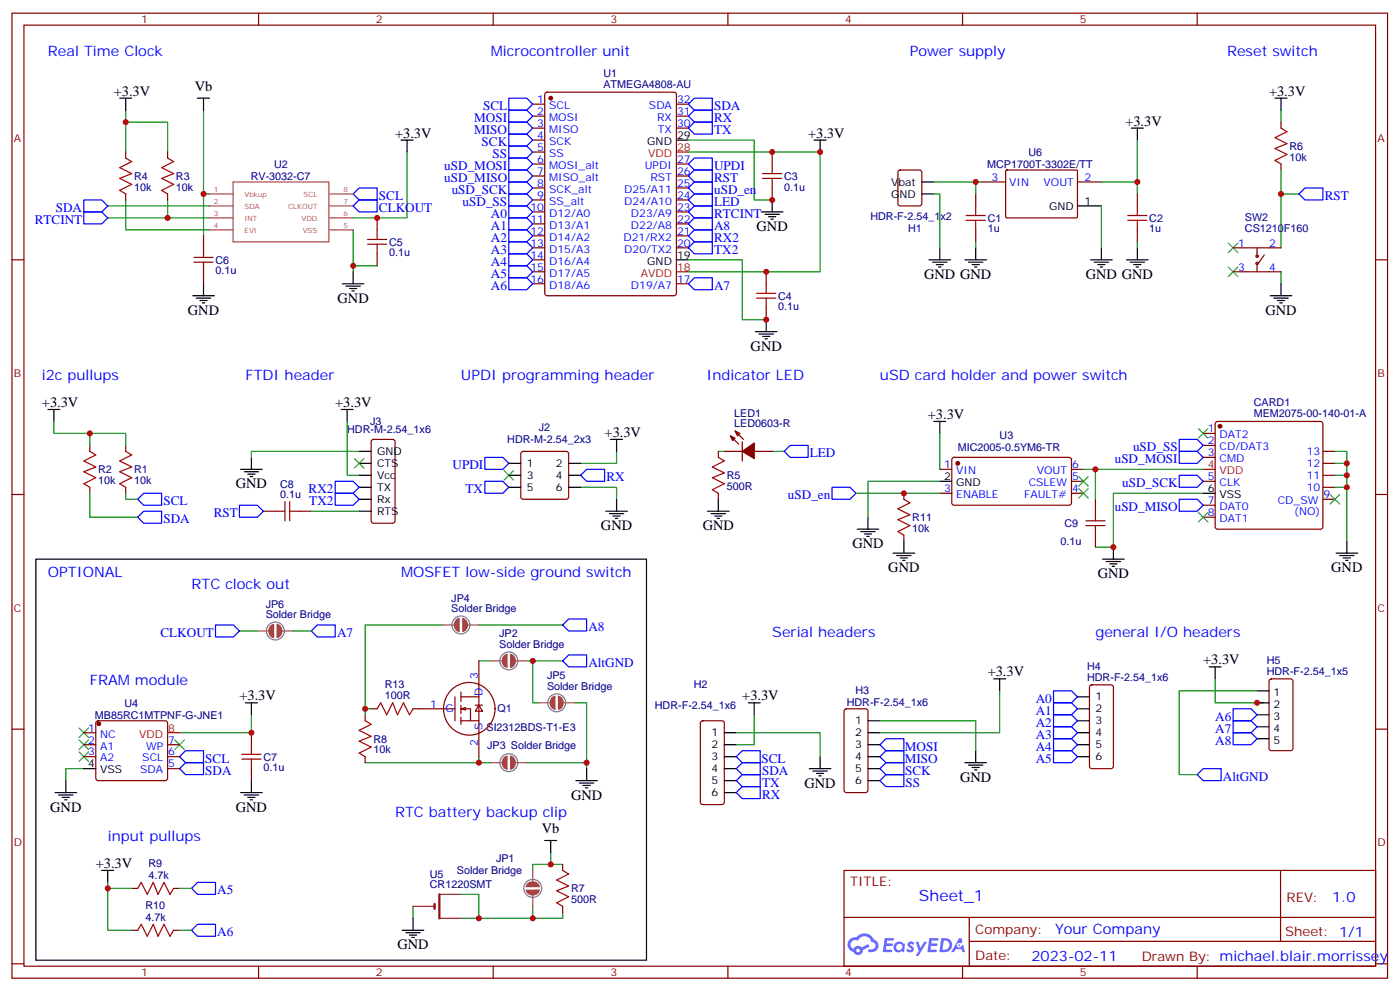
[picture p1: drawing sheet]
<svg xmlns="http://www.w3.org/2000/svg" width="413mm" height="292mm" viewBox="0 0 413 292" stroke-linecap="round" stroke-linejoin="round" font-family="sans-serif">
<g fill="none" stroke="#870000" stroke-width=".35">
<path d="M3.5 3.9h405.4v284.3h-405.4zM7.1 7.4h398.2v277.3h-398.2zM76.2 3.9v3.5M145.3 3.9v3.5M214.5 3.9v3.5M283.6 3.9v3.5M352.8 3.9v3.5M3.5 76.6h3.6M405.3 76.6h3.6M3.5 145.7h3.6M405.3 145.7h3.6M3.5 214.8h3.6"/>
<path d="M405.3 214.8h3.6M248.7 256.5h156.6v28.2h-156.6zM377.3 256.5v20.9M248.7 270.3h156.5M285.6 277.4h119.6M285.6 270.3v14.1M3.5 284h3.6M76.2 284.7v3.5M145.3 284.7v3.5M214.5 284.7v3.5M283.6 284.7v3.5M352.8 284.7v3.5"/>
<path d="M405.3 284h3.6"/>
</g>
<g fill="#5487ff">
<path d="M267.7 277.6a1.22 1.22 0 0 1 1.7 .3l-.4 .6a.47 .47 0 0 0-.3-.4 .47 .47 0 0 0-.5 .2l.1 .2a1.14 1.14 0 0 1 .8 1.8 1.14 1.14 0 0 1-1.9-.1l-.2-.1 .5-.6 .7 .4a.29 .29 0 0 0 .3-.2 .29 .29 0 0 0-.2-.3 1.04 1.04 0 0 1-.6-1.8z"/>
<path d="M260.7 276.4h2.4l.3 .2-.2 .5h-1.8l-.1 .9h1.5l.3 .4-.3 .3h-1.6l-.2 1.1 1.7 .1 .2 .3-.2 .3-2.6 .1z"/>
<path d="M273.8 276.4h2.4l.3 .2-.1 .5h-1.8l-.2 .9h1.6l.3 .4-.4 .3h-1.6l-.1 1.1 1.7 .1 .2 .3-.2 .3h-2.6z"/>
<path d="M282.6 276.4h.7l.3 1.3-.6 .3a.69 .69 0 0 0-1 .2 .69 .69 0 0 0 .4 1 .69 .69 0 0 0 .9-.6l.5-.3 .6 2.2h-.8l-.2-.8h-1.8l-.5 .8h-.8z"/>
<path d="M269.8 277.5h.8l.6 1.8 1.1-1.8h.9l-2.6 4.2h-.8l.9-1.6z"/>
<path d="M277.4 276.4l-.6 4.2h1.3a2.11 2.11 0 0 0 2.5-2.2 2.11 2.11 0 0 0-2.5-2zM278.1 277.1a1.39 1.39 0 0 1 1.7 1.5 1.39 1.39 0 0 1-1.8 1.2h-.3z"/>
<path d="M263.7 278a1.54 1.54 0 0 0-.1 2.2 1.54 1.54 0 0 0 2.2 .1l.6 .3 .3-2.3-.2-.3h-.4a1.49 1.49 0 0 0-2.4 0zM264 279a.94 .94 0 0 1 1.8 0 .94 .94 0 0 1-1.8 0z"/>
<path d="M250.4 276.8a2.18 2.18 0 0 0 1.1 3.7 1.44 1.44 0 0 0 1.6 .9 1.44 1.44 0 0 0 1.2-1.5l2-1-.5-.7-1.9 1a1.47 1.47 0 0 0-2.4 .4 1.39 1.39 0 0 1-.7-1.9 1.39 1.39 0 0 1 2-.5 2.12 2.12 0 0 1 2.2-1.3 2.12 2.12 0 0 1 1.9 1.7 1.14 1.14 0 0 1 1.1 1.4 1.14 1.14 0 0 1-1.7 .7 .43 .43 0 0 0-.5 .4 .43 .43 0 0 0 .4 .5 1.98 1.98 0 0 0 2.5-1.3 1.98 1.98 0 0 0-1.2-2.5 3.1 3.1 0 0 0-5.3-.7l-.9 .1zM252.3 280.1a.55 .55 0 0 1 1.1 0 .55 .55 0 0 1-1.1 0z"/>
<circle cx="282.6" cy="278.5" r=".26"/>
</g>
<g fill="none" stroke="#870000" stroke-width=".35">
<path d="M157 30.7h3.5M157 34.2h3.5M157 37.7h3.5M160.7 27.4l.5-.2h37.4l.7 .4v58.8l-.4 .7h-37.7l-.6-.4-.1-58.8zM199.3 30.7h3.5M199.3 34.2h3.5M199.3 37.7h3.5M377.5 36v1.7M37 44.8v1.8M37 57.1v1.8M49.4 44.8v1.8M49.4 57.1v1.8"/>
<path d="M157 48.3h3.5M157 51.9h3.5M157 55.4h3.5M157 58.9h3.5M157 44.8h3.5M157 41.3h3.5M199.3 48.3h3.5M199.3 51.9h3.5M199.3 55.4h3.5M199.3 58.9h3.5M227.5 44.8v3.5M227.5 55.4v3.5"/>
<path d="M264.8 50.3l.5-.2h5.6l.7 .4v9.5l-.4 .6-5.9 .1-.7-.5v-9.4zM287.5 57.1v3.6M289.3 53.6h7M296.4 50.3l.3-.2h20.6l.2 .3-.1 13.6-.3 .2-20.6-.1-.2-.2zM317.5 53.6h7.1M335.1 57.1v3.6M377.5 48.3v1.8M60 69.5v3.5M111.1 64.2v3.5M111.1 74.8v3.5M157 62.4h3.5M157 66h3.5"/>
<path d="M157 69.5h3.5M157 73h3.5M157 76.6h3.5M199.3 62.4h3.5M199.3 66h3.5M199.3 69.5h3.5M199.3 73h3.5M287.5 67.7v3.6M335.1 67.7v3.6M363.4 73h14.1M370.4 73v2.5M370.4 77.6v2.5"/>
<path d="M372.5 75.1l-1.7 2.5M60 80.1v3.5M157 83.6h3.5M157 80.1h3.5M199.3 83.6h3.5M225.8 80.1v3.5M225.8 90.7v3.5M363.4 80.1h14.1M26.5 131.2v1.8M37 131.2v1.8M109.6 129.7l.5-.2h5.6l.7 .4v23.6l-.4 .6-5.9 .1-.7-.5v-23.5zM153.7 133.2l.5-.2h12.7l.5 .2 .2 .5v12.7l-.3 .5-.4 .2h-12.7l-.5-.2-.2-.5v-12.7z"/>
<path d="M211.7 133v1.8M213.4 133h5.3M215.2 128.4l2.5 2.5M216.6 127l2.5 2.5M218.7 130.2v5.6M222.2 133h5.3M276.9 138.3h3.6M280.7 135l.5-.2h34.1l.4 .7v12.9l-.7 .5-34.1-.1-.4-.6v-12.7zM315.7 138.3h3.6M354.5 127.7h3.6M354.5 131.2h3.6M354.5 134.8h3.6"/>
<path d="M358.3 124.4l.5-.2h30.3l.5 .2 .2 .5v30.3l-.2 .5-.5 .2h-30.3l-.5-.2-.2-.5v-30.3zM389.8 136.5h3.5M389.8 133h3.5M26.5 143.6v1.7M37 143.6v1.7M77.6 150.6h3.5M88.2 150.6h3.5M211.7 145.3v1.8M276.9 145.3h3.6M315.7 141.8h3.6M315.7 145.3h3.6M354.5 141.8h3.6"/>
<path d="M354.5 148.9h3.6M354.5 152.4h3.6M389.8 147.1h3.5M389.8 143.6h3.5M389.8 140.1h3.5M206.6 212.6l.5-.2h5.6l.7 .4v23.6l-.4 .6-5.9 .1-.7-.5v-23.5zM248.9 209.1l.5-.3h5.7l.6 .5 .1 23.5-.5 .7h-5.9l-.6-.4-.1-23.5zM321.3 202l.4-.2h5.7l.6 .4 .1 23.6-.5 .6-5.9 .1-.6-.5-.1-23.5zM374.2 200.2l.4-.2h5.7l.6 .5 .1 20-.5 .6-5.9 .1-.6-.5-.1-20zM165.8 254.7v1.8M165.8 267.1v1.7"/>
<circle cx="370.4" cy="77.6" r=".35"/>
<circle cx="370.4" cy="75.5" r=".35"/>
</g>
<g fill="#870000" stroke="#870000" stroke-width=".35">
<path d="M218.7 133l3.5-2.5v4.6z"/>
<path d="M216.6 127l1.4 .7-.7 .7z"/>
<path d="M215.2 128.4l1.4 .7-.7 .7z"/>
<circle cx="359.5" cy="125.6" r=".53"/>
<circle cx="162.3" cy="28.9" r=".53"/>
<circle cx="282.2" cy="136.5" r=".53"/>
</g>
<path d="M199.3 44.8h3.5M199.3 80.1h3.5M354.5 138.3h3.6" fill="none" stroke="#f00" stroke-width=".35"/>
<g fill="none" stroke="#000" stroke-width=".35">
<path d="M35.3 28.9h3.5M37 28.9v3.6M58.2 28.9h3.5M60 28.9v3.6M333.4 37.7h3.5M335.1 37.7v3.6M375.7 28.9h3.5M377.5 28.9v3.6M118.2 41.3h3.5M119.9 41.3v3.5M199.3 41.3h3.5M227.5 58.9v3.5"/>
<path d="M239.9 41.3h3.5M241.7 41.3v3.5M271.6 57.1h3.6M271.6 53.6h3.6M199.3 76.6h3.5M224.4 62.4h6.3M225.4 63.1h4.3M226.5 63.9h2.1M227.2 64.6h.7M273.8 76.6h6.3M274.8 77.3h4.2M275.9 78h2.1"/>
<path d="M276.6 78.7h.7M276.9 73v3.6M284.3 76.6h6.4M285.4 77.3h4.2M286.5 78h2.1M287.2 78.7h.7M287.5 73v3.6M317.5 60.7h7.1M321.4 76.6h6.3M322.4 77.3h4.3M323.5 78h2.1M324.2 78.7h.7"/>
<path d="M324.6 73v3.6M332 76.6h6.3M333 77.3h4.3M334.1 78h2.1M334.8 78.7h.7M335.1 73v3.6M56.8 87.1h6.3M57.9 87.8h4.2M58.9 88.5h2.1M59.6 89.3h.7M60 83.6v3.5M100.9 83.6h6.3"/>
<path d="M102 84.3h4.2M103 85h2.1M103.7 85.7h.7M104.1 80.1v3.5M222.6 97.7h6.4M223.7 98.4h4.2M224.7 99.1h2.1M225.4 99.8h.7M225.8 94.2v3.5M374.3 87.1h6.3M375.4 87.8h4.2M376.4 88.5h2.1"/>
<path d="M377.1 89.3h.7M377.5 83.6v3.5M14.1 120.6h3.5M15.9 120.6v3.6M70.9 138.3h6.4M72 139h4.2M73 139.7h2.1M74.1 134.8v3.5M100.5 120.6h3.6M102.3 120.6v3.6M105.8 136.5h3.6M105.8 133h3.6"/>
<path d="M149.9 136.5h3.6M167.6 136.5h3.5M179.9 129.5h3.5M181.7 129.5v3.5M73.7 140.4h.7M105.8 150.6h3.6M105.8 140.1h3.6M105.8 143.6h3.6M105.8 147.1h3.6M149.9 140.1h3.6M149.9 143.6h3.6M167.6 140.1h3.5"/>
<path d="M167.6 143.6h3.5M178.5 150.6h6.4M179.6 151.3h4.2M180.6 152h2.1M181.3 152.8h.7M181.7 147.1v3.5M208.5 150.6h6.3M209.5 151.3h4.3M210.6 152h2.1M211.3 152.8h.7M211.7 147.1v3.5M276.9 141.8h3.6"/>
<path d="M354.5 145.3h3.6M356.3 196.5h3.5M358.1 196.5v3.5M213.4 215.9h3.6M213.4 219.4h3.6M220.5 207.1h3.5M222.2 207.1v3.5M255.8 215.9h3.5M255.8 219.4h3.5M255.8 212.4h3.5M292.8 200h3.5M294.6 200v3.6"/>
<path d="M317.5 215.9h3.5M317.5 219.4h3.5M317.5 212.4h3.5M317.5 205.3h3.5M317.5 208.8h3.5M370.4 207.1h3.5M370.4 203.6h3.5M370.4 210.6h3.5M370.4 214.1h3.5M370.4 217.7h3.5M213.4 223h3.6M213.4 226.5h3.6"/>
<path d="M213.4 230h3.6M213.4 233.5h3.6M238.5 226.5h6.3M239.5 227.2h4.3M240.6 227.9h2.1M241.3 228.6h.7M241.7 223v3.5M255.8 223h3.5M255.8 226.5h3.5M255.8 230h3.5M284.3 224.7h6.4M285.4 225.4h4.2"/>
<path d="M286.5 226.1h2.1M287.2 226.8h.7M287.5 221.2v3.5M317.5 223h3.5M160.5 247.7h3.5M162.3 247.7v3.5M118.5 274.1h6.4M119.6 274.8h4.2M120.6 275.5h2.2M121.4 276.2h.7M121.7 270.6v3.5"/>
</g>
<g fill="none" stroke="#008700" stroke-width=".35">
<path d="M37 36h12.4v8.8M37 32.5v12.3M60 32.5v24.6h1.7M377.5 32.5v3.5M37 58.9v8.8h24.7M49.4 58.9v5.3M60 57.1v12.4M119.9 44.8v19.4h-15.8M202.8 44.8h38.9v35.3h-38.9M202.8 41.3h19.4v17.6h5.3M275.2 57.1h1.7v15.9M275.2 53.6h14.1"/>
<path d="M287.5 53.6v3.5M324.6 53.6h10.5M335.1 41.3v15.8M377.5 50.1v7h5.3M377.5 57.1v15.9M31.7 60.7h30M31.7 64.2h30M104.1 78.3h7M104.1 67.7v12.4M202.8 76.6h15.9v17.6h7.1M287.5 71.3v1.7M324.6 60.7v12.3"/>
<path d="M335.1 71.3v1.7M377.5 80.1v3.5M15.9 124.2v3.5h21.1v3.5M26.5 127.7v3.5M102.3 124.2v15.9h3.5M105.8 133h-31.7v1.8M181.7 133v3.5h-10.6M211.7 133h1.7M227.5 133h3.6M26.5 145.3v7.1h14.1M37 145.3v1.8h3.6M91.7 150.6h14.1"/>
<path d="M171.1 143.6h10.6v3.5M217 215.9h24.7v7.1M222.2 210.6v8.8h-5.2M259.3 212.4h28.2v8.8M294.6 203.6v12.3h-35.3M358.1 200v7.1h14.1M162.3 251.2v3.5M165.8 254.7h-8.8v1.8M121.7 267.1v3.5M135.8 263.5h5.3v7.1M157 267.1v3.5M165.8 268.8v1.8h-30"/>
</g>
<g fill="none" stroke="#00f" stroke-width=".35">
<path d="M149.9 28.9h5.3l1.8 1.8-1.8 1.8h-5.3zM149.9 32.5h5.3l1.8 1.7-1.8 1.8h-5.3zM149.9 36h5.3l1.8 1.7-1.8 1.8h-5.3zM149.9 39.5h5.3l1.8 1.8-1.8 1.7h-5.3zM204.6 28.9h5.3v3.6h-5.3l-1.8-1.8zM204.6 32.5h5.3v3.5h-5.3l-1.8-1.8zM204.6 36h5.3v3.5h-5.3l-1.8-1.8zM24.7 58.9h5.3l1.7 1.8-1.7 1.7h-5.3zM104.1 57.1l1.7-1.7h5.3v3.5h-5.3zM149.9 43h5.3l1.8 1.8-1.8 1.8h-5.3zM149.9 46.6h5.3l1.8 1.7-1.8 1.8h-5.3zM149.9 50.1h5.3l1.8 1.8-1.8 1.7h-5.3z"/>
<path d="M149.9 53.6h5.3l1.8 1.8-1.8 1.7h-5.3zM149.9 57.1h5.3l1.8 1.8-1.8 1.8h-5.3zM204.6 50.1h5.3v3.5h-5.3l-1.8-1.7zM204.6 46.6h5.3v3.5h-5.3l-1.8-1.8zM204.6 57.1h5.3v3.6h-5.3l-1.8-1.8zM384.5 55.4h5.3v3.5h-5.3l-1.7-1.8zM24.7 62.4h5.3l1.7 1.8-1.7 1.8h-5.3zM149.9 60.7h5.3l1.8 1.7-1.8 1.8h-5.3zM149.9 64.2h5.3l1.8 1.8-1.8 1.7h-5.3zM149.9 67.7h5.3l1.8 1.8-1.8 1.8h-5.3zM149.9 71.3h5.3l1.8 1.7-1.8 1.8h-5.3zM149.9 74.8h5.3l1.8 1.8-1.8 1.7h-5.3z"/>
<path d="M149.9 78.3h5.3l1.8 1.8-1.8 1.7h-5.3zM204.6 64.2h5.3v3.5h-5.3l-1.8-1.7zM204.6 67.7h5.3v3.6h-5.3l-1.8-1.8zM204.6 71.3h5.3v3.5h-5.3l-1.8-1.8zM204.6 60.7h5.3v3.5h-5.3l-1.8-1.8zM149.9 81.8h5.3l1.8 1.8-1.8 1.8h-5.3zM204.6 81.8h5.3v3.6h-5.3l-1.8-1.8zM142.9 134.8h5.3l1.7 1.7-1.7 1.8h-5.3zM172.9 138.3h5.3v3.5h-5.3l-1.8-1.7zM232.8 131.2h5.3v3.6h-5.3l-1.7-1.8zM42.3 145.3h5.3v3.6h-5.3l-1.7-1.8zM42.3 150.6h5.3v3.6h-5.3l-1.7-1.8z"/>
<path d="M70.6 148.9h5.2l1.8 1.7-1.8 1.8h-5.2zM98.8 141.8h5.3l1.7 1.8-1.7 1.7h-5.3zM98.8 145.3h5.3l1.7 1.8-1.7 1.8h-5.3zM142.9 141.8h5.3l1.7 1.8-1.7 1.7h-5.3zM259.3 219.4l1.8-1.7h5.2v3.5h-5.2zM310.4 217.7h5.3l1.8 1.7-1.8 1.8h-5.3zM310.4 214.1h5.3l1.8 1.8-1.8 1.8h-5.3zM310.4 210.6h5.3l1.8 1.8-1.8 1.7h-5.3zM310.4 207.1h5.3l1.8 1.7-1.8 1.8h-5.3zM310.4 203.6h5.3l1.8 1.7-1.8 1.8h-5.3zM363.4 208.8h5.3l1.7 1.8-1.7 1.8h-5.3zM363.4 212.4h5.3l1.7 1.7-1.7 1.8h-5.3z"/>
<path d="M363.4 215.9h5.3l1.7 1.8-1.7 1.7h-5.3zM218.7 228.2h5.3v3.6h-5.3l-1.7-1.8zM218.7 231.8h5.3v3.5h-5.3l-1.7-1.8zM218.7 224.7h5.3v3.5h-5.3l-1.7-1.7zM218.7 221.2h5.3v3.5h-5.3l-1.7-1.7zM261.1 221.2h5.2v3.5h-5.2l-1.8-1.7zM261.1 224.7h5.2v3.5h-5.2l-1.8-1.7zM261.1 228.2h5.2v3.6h-5.2l-1.8-1.8zM310.4 221.2h5.3l1.8 1.8-1.8 1.7h-5.3z"/>
</g>
<path d="M61.7 57.1h7M68.7 53.6h28.2v17.7h-28.2zM97.1 57.1h7M61.7 60.7h7M61.7 64.2h7M61.7 67.7h7M97.1 60.7h7M97.1 64.2h7M97.1 67.7h7M157 256.5v3.4M157 263.6v3.5" fill="none" stroke="#a64a4a" stroke-width=".35"/>
<g fill="none" stroke="#a10000" stroke-width=".35">
<path d="M377.5 37.7l1.7 1.1-3.5 1.8 3.5 1.7-3.5 1.4 3.5 1.8-3.5 1.8 1.8 1M37 46.6l1.8 1-3.5 1.8 3.5 1.8-3.5 1.4 3.5 1.7-3.5 1.8 1.7 1M49.4 46.6l1.8 1-3.6 1.8 3.6 1.8-3.6 1.4 3.6 1.7-3.6 1.8 1.8 1M224.7 51.2h5.7M224.7 52.6h5.7M227.5 48.3v2.9M227.5 52.6v2.8M57.1 75.8h5.7M57.1 77.3h5.7M60 73v2.8M60 77.3v2.8M108.3 70.6h5.6"/>
<path d="M108.3 72h5.6M111.1 67.7v2.9M111.1 72v2.8M284.7 63.5h5.6M284.7 64.9h5.6M287.5 60.7v2.8M287.5 64.9v2.8M332.3 63.5h5.7M332.3 64.9h5.7M335.1 60.7v2.8M335.1 64.9v2.8M223 86.4h5.6"/>
<path d="M223 87.8h5.6M225.8 83.6v2.8M225.8 87.8v2.9M26.5 133l1.7 1.1-3.5 1.7 3.5 1.8-3.5 1.4 3.5 1.8-3.5 1.7 1.8 1.1M37 133l1.8 1.1-3.5 1.7 3.5 1.8-3.5 1.4 3.5 1.8-3.5 1.7 1.7 1.1M211.7 134.8l1.7 1-3.5 1.8 3.5 1.7-3.5 1.5 3.5 1.7-3.5 1.8 1.8 1M81.1 150.6h2.9M84 147.8v5.7M85.4 150.6h2.8M85.4 147.8v5.7M165.8 256.5l1.8 1-3.6 1.8 3.6 1.8-3.6 1.4 3.6 1.7-3.6 1.8 1.8 1.1"/>
</g>
<path d="M361.9 71.6l2.9 2.8M361.9 78.7l2.9 2.8M364.8 71.6l-2.9 2.8M364.8 78.7l-2.9 2.8M104.4 135.1l2.8 2.8M107.2 135.1l-2.8 2.8M148.5 138.6l2.8 2.9M151.3 138.6l-2.8 2.9" fill="none" stroke="#3c3" stroke-width=".35"/>
<path d="M128.1 266.3v1.5M129.5 263.5v7.1" fill="none" stroke="#8c2424" stroke-width=".71"/>
<path d="M121.7 267.1h6.4M129.5 263.5h6.3M129.5 270.6h6.3" fill="none" stroke="#8c2424" stroke-width=".35"/>
<circle cx="157" cy="261.8" r="2.65" fill="none" stroke="#828282" stroke-width=".35"/>
<g fill="#a64a4a">
<path d="M155.5 260.2a2.21 2.21 0 0 1 3.6 1.2h-4.2z"/>
<path d="M154.9 262.1h4.2a2.15 2.15 0 0 1-2.1 1.8 2.15 2.15 0 0 1-2.1-1.8z"/>
</g>
<path d="M204.6 53.6h5.3v3.5h-5.3l-1.8-1.7zM347.5 133h5.3l1.7 1.8-1.7 1.7h-5.3zM347.5 129.5h5.3l1.7 1.7-1.7 1.8h-5.3zM245.2 143.6h5.3l1.7 1.7-1.7 1.8h-5.3zM347.5 140.1h5.3l1.7 1.7-1.7 1.8h-5.3zM347.5 147.1h5.3l1.7 1.8-1.7 1.7h-5.3zM167.6 182.4h5.3v3.5h-5.3l-1.8-1.8z" fill="none" stroke="#00f" stroke-width=".35"/>
<path d="M353.1 126.3l2.9 2.8M356 126.3l-2.9 2.8M353.1 151l2.9 2.8M356 151l-2.9 2.8" fill="none" stroke="#3c3" stroke-width=".35"/>
<path d="M275.2 124.2h3.5M276.9 124.2v3.5M252.6 155.9h6.3M253.6 156.6h4.3M254.7 157.3h2.1M255.4 158h.7M255.8 152.4v3.5M324.9 164.7h6.4M326 165.5h4.2M327 166.2h2.1M327.7 166.9h.7M328.1 161.2v3.5" fill="none" stroke="#000" stroke-width=".35"/>
<path d="M276.9 127.7v10.6M319.3 138.3h35.2M276.9 141.8h-21.1v10.6M155.2 194.7h10.6M157 194.7v12.4h1.7M169.3 207.1h3.6v17.6M141.1 223v1.7h3.5M155.2 224.7h17.7v1.8" fill="none" stroke="#008700" stroke-width=".35"/>
<path d="M144.6 224.7h3.5M151.8 224.7h3.4" fill="none" stroke="#a64a4a" stroke-width=".35"/>
<path d="M152.6 224.7a2.65 2.65 0 0 0-3.8-2.4 2.65 2.65 0 0 0-.5 4.5 2.65 2.65 0 0 0 4.2-1.5l.1-.6" fill="none" stroke="#828282" stroke-width=".35"/>
<g fill="#a64a4a">
<path d="M150.3 222.6a2.15 2.15 0 0 1 1.7 2.1 2.15 2.15 0 0 1-1.7 2.1z"/>
<path d="M148.3 223.2l1.3-.6v4.2a2.17 2.17 0 0 1-1.3-3.6z"/>
</g>
<path d="M141.1 194.7h3.5" fill="none" stroke="#008700" stroke-width=".35"/>
<path d="M144.6 194.7h3.5M151.8 194.7h3.4" fill="none" stroke="#a64a4a" stroke-width=".35"/>
<circle cx="149.9" cy="194.7" r="2.65" fill="none" stroke="#828282" stroke-width=".35"/>
<g fill="#a64a4a">
<path d="M150.3 192.6a2.15 2.15 0 0 1 1.7 2.1 2.15 2.15 0 0 1-1.7 2.1z"/>
<path d="M148.3 193.2l1.3-.6v4.2a2.17 2.17 0 0 1-1.3-3.6z"/>
</g>
<path d="M130.5 184.1h3.5M137.6 184.1h3.5" fill="none" stroke="#a64a4a" stroke-width=".35"/>
<circle cx="135.8" cy="184.2" r="2.65" fill="none" stroke="#828282" stroke-width=".35"/>
<g fill="#a64a4a">
<path d="M136.2 182a2.15 2.15 0 0 1 1.7 2.1 2.15 2.15 0 0 1-1.7 2.2z"/>
<path d="M134.2 182.7l1.3-.7v4.3a2.17 2.17 0 0 1-1.3-3.6z"/>
</g>
<path d="M107.6 224.7h33.5" fill="none" stroke="#008700" stroke-width=".35"/>
<path d="M169.7 230h6.3M170.7 230.7h4.3M171.8 231.4h2.1M172.5 232.1h.7M172.9 226.5v3.5" fill="none" stroke="#000" stroke-width=".35"/>
<g fill="none" stroke="#870000" stroke-width=".35">
<path d="M141.1 194.7v28.3M123.5 208.8h7M130.9 208.8h3.2M133.3 203a7.6 7.6 0 0 1 10.5 .6 7.6 7.6 0 0 1 0 10.5 7.6 7.6 0 0 1-10.5 .6 7.9 7.9 0 0 1 0-11.7zM134.1 205.3v7.1M135.8 203.9v2.8M135.8 207.8v2.5M135.8 211.3v2.1M135.8 205.3h5.3M135.8 212.4h5.3M137.2 209.2l-1.4-.4h2.8v3.6M137.2 208.5l-1.4 .3"/>
<path d="M140.1 207.8h2.1M141.1 207.8l1.1 1.8h-2.1z"/>
</g>
<path d="M158.7 207.1h3.5M165.9 207.1h3.4" fill="none" stroke="#a64a4a" stroke-width=".35"/>
<circle cx="164" cy="207.1" r="2.65" fill="none" stroke="#828282" stroke-width=".35"/>
<g fill="#a64a4a">
<path d="M164.4 205a2.15 2.15 0 0 1 1.7 2.1 2.15 2.15 0 0 1-1.7 2.1z"/>
<path d="M162.4 205.6l1.3-.6v4.2a2.17 2.17 0 0 1-1.3-3.6z"/>
</g>
<path d="M104.1 60.7l1.7-1.8h5.3v3.5h-5.3zM63.5 184.1h5.3l1.8 1.8-1.8 1.8h-5.3zM93.5 184.1h5.3v3.6h-5.3l-1.8-1.8zM167.6 193h5.3v3.5h-5.3l-1.8-1.8zM54.7 221.2h5.3v3.5h-5.3l-1.8-1.7zM54.7 224.7h5.3v3.5h-5.3l-1.8-1.7zM354.5 226.5h5.3v3.5h-5.3l-1.7-1.8zM58.2 260h5.3v3.5h-5.3l-1.8-1.7zM58.2 272.3h5.3v3.6h-5.3l-1.8-1.8z" fill="none" stroke="#00f" stroke-width=".35"/>
<g fill="none" stroke="#008700" stroke-width=".35">
<path d="M322.8 138.3v8.8M393.3 133h3.6v26.5M393.3 136.5h3.6M252.2 145.3h24.7M393.3 140.1h3.6M393.3 143.6h3.6M130.5 184.1h-22.9v24.7h1.8M141.1 184.1h24.7M74.1 210.6v5.3h-21.2M370.4 203.6h-22.9v24.6h5.3M24.7 226.5h-5.3v3.5M31.7 260v1.8h7.1"/>
<path d="M31.7 261.8v12.3h7.1M52.9 261.8h3.5M52.9 274.1h3.5"/>
</g>
<path d="M266.3 147.1l1.8 1.1-3.5 1.7 3.5 1.8-3.5 1.4 3.5 1.8-3.5 1.7 1.7 1.1M320 153.5h5.6M320 154.9h5.6M322.8 150.6v2.9M322.8 154.9v2.8M74.1 219.4v2.9M107.6 212.4l1.8 1-3.6 1.8 3.6 1.8-3.6 1.4 3.6 1.7-3.6 1.8 1.8 1.1M71.3 222.3h5.6M71.3 223.7h5.6M74.1 223.7v2.8M40.6 261.8l1-1.8 1.8 3.5 1.8-3.5 1.4 3.5 1.7-3.5 1.8 3.5 1.1-1.7M40.6 274.1l1-1.8 1.8 3.6 1.8-3.6 1.4 3.6 1.7-3.6 1.8 3.6 1.1-1.8" fill="none" stroke="#a10000" stroke-width=".35"/>
<g fill="none" stroke="#870000" stroke-width=".35">
<path d="M266.3 145.3v1.8M266.3 157.7v1.8M322.8 147.1v3.5M322.8 157.7v3.5M24.7 215.9h3.5M24.7 219.4h3.5M28.5 212.6l.4-.2h19.8l.5 .2 .2 .5v16.2l-.2 .5-.5 .2h-19.8l-.5-.2-.2-.5v-16.2zM49.4 219.4h3.5M74.1 215.9v3.5M107.6 210.6v1.8M24.7 223h3.5M49.4 223h3.5"/>
<path d="M49.4 226.5h3.5M74.1 226.5v3.5M107.6 223v1.7M38.8 261.8h1.8M38.8 274.1h1.8M51.2 261.8h1.7M51.2 274.1h1.7"/>
</g>
<g fill="none" stroke="#000" stroke-width=".35">
<path d="M266.3 159.5v3.5M396.9 159.5v3.5M10.6 164.7h179.9v118.2h-179.9zM263.2 163h6.3M264.2 163.7h4.3M265.3 164.4h2.1M266 165.1h.7M393.7 163h6.3M394.8 163.7h4.2M395.8 164.4h2.1M396.5 165.1h.7M72.3 207.1h3.5"/>
<path d="M74.1 207.1v3.5M16.2 233.5h6.4M17.3 234.2h4.2M18.3 235h2.2M19 235.7h.8M19.4 230v3.5M24.7 226.5h3.5M70.9 233.5h6.4M72 234.2h4.2M73 235h2.1M73.7 235.7h.7M74.1 230v3.5"/>
<path d="M30 256.5h3.5M31.7 256.5v3.5"/>
</g>
<g fill="none" stroke="#3c3" stroke-width=".35">
<path d="M317.9 140.4l2.8 2.8M317.9 143.9l2.8 2.9M320.7 140.4l-2.8 2.8M320.7 143.9l-2.8 2.9M391.9 145.7l2.9 2.8M394.8 145.7l-2.9 2.8M23.3 214.5l2.8 2.8M23.3 218l2.8 2.8M26.1 214.5l-2.8 2.8M26.1 218l-2.8 2.8M51.5 218l2.8 2.8M54.3 218l-2.8 2.8"/>
<path d="M23.3 221.5l2.8 2.9M26.1 221.5l-2.8 2.9"/>
</g>
<circle cx="29.1" cy="213.3" r=".53" fill="#870000" stroke="#870000" stroke-width=".35"/>
<path d="M49.4 215.9h3.5" fill="none" stroke="#f00" stroke-width=".35"/>
<path d="M75.8 185.9h3.5M83 185.9h3.4" fill="none" stroke="#a64a4a" stroke-width=".35"/>
<circle cx="81.1" cy="185.9" r="2.65" fill="none" stroke="#828282" stroke-width=".35"/>
<g fill="#a64a4a">
<path d="M81.5 183.8a2.15 2.15 0 0 1 1.7 2.1 2.15 2.15 0 0 1-1.7 2.1z"/>
<path d="M79.5 184.4l1.3-.6v4.2a2.17 2.17 0 0 1-1.3-3.6z"/>
</g>
<path d="M354.5 145.3h-26.4v15.9h-5.3M70.6 185.9h5.2M86.4 185.9h5.3M107.6 208.8v1.8" fill="none" stroke="#008700" stroke-width=".35"/>
<path d="M111.1 208.8l1.1-1.7 1.7 3.5 1.8-3.5 1.4 3.5 1.8-3.5 1.7 3.5 1.1-1.8" fill="none" stroke="#a10000" stroke-width=".35"/>
<path d="M109.4 208.8h1.7M121.7 208.8h1.8" fill="none" stroke="#870000" stroke-width=".35"/>
<g fill="#c00">
<circle cx="49.4" cy="64.2" r=".88"/>
<circle cx="60" cy="57.1" r=".88"/>
<circle cx="104.1" cy="78.3" r=".88"/>
<circle cx="37" cy="36" r=".88"/>
<circle cx="26.5" cy="127.7" r=".88"/>
<circle cx="287.5" cy="53.6" r=".88"/>
<circle cx="335.1" cy="53.6" r=".88"/>
<circle cx="241.7" cy="44.8" r=".88"/>
<circle cx="111.1" cy="64.2" r=".88"/>
<circle cx="225.8" cy="94.2" r=".88"/>
<circle cx="225.8" cy="80.1" r=".88"/>
<circle cx="377.5" cy="57.1" r=".88"/>
<circle cx="370.4" cy="207.1" r=".88"/>
<circle cx="227.5" cy="58.9" r=".88"/>
<circle cx="227.5" cy="44.8" r=".88"/>
<circle cx="157" cy="270.6" r=".88"/>
<circle cx="141.1" cy="270.6" r=".88"/>
<circle cx="172.9" cy="224.7" r=".88"/>
<circle cx="74.1" cy="215.9" r=".88"/>
<circle cx="162.3" cy="254.7" r=".88"/>
<circle cx="141.1" cy="224.7" r=".88"/>
<circle cx="157" cy="194.7" r=".88"/>
<circle cx="31.8" cy="261.8" r=".88"/>
<circle cx="322.8" cy="138.3" r=".88"/>
<circle cx="396.9" cy="136.5" r=".88"/>
<circle cx="396.9" cy="140.1" r=".88"/>
<circle cx="396.9" cy="143.6" r=".88"/>
<circle cx="266.3" cy="145.3" r=".88"/>
<circle cx="107.6" cy="208.8" r=".88"/>
<circle cx="328.1" cy="161.2" r=".88"/>
</g>
<text font-size="4.6" fill="#00f" x="270.8" y="265.5">Sheet_1</text>
<g font-size="4.2" fill="#00f">
<text x="14.1" y="16.6">Real Time Clock</text>
<text x="144.6" y="16.6">Microcontroller unit</text>
<text x="268.1" y="16.6">Power supply</text>
<text x="361.6" y="16.6">Reset switch</text>
<text x="12.3" y="111.8">i2c pullups</text>
<text x="72.3" y="111.8">FTDI header</text>
<text x="135.8" y="111.8">UPDI programming header</text>
<text x="208.1" y="111.8">Indicator LED</text>
<text x="259.3" y="111.8">uSD card holder and power switch</text>
<text x="14.1" y="170">OPTIONAL</text>
<text x="56.4" y="173.6">RTC clock out</text>
<text x="118.2" y="170">MOSFET low-side ground switch</text>
<text x="227.5" y="187.7">Serial headers</text>
<text x="322.8" y="187.7">general I/O headers</text>
<text x="26.5" y="201.8">FRAM module</text>
<text x="116.4" y="240.6">RTC battery backup clip</text>
<text x="31.7" y="247.7">input pullups</text>
<text x="392.5" y="265.7">1.0</text>
<text x="310.9" y="275.3">Your Company</text>
<text x="304" y="283.1">2023-02-11</text>
</g>
<g font-size="4.2">
<text x="33.5" y="28.2">+3.3V</text>
<text x="57.4" y="26.8">Vb</text>
<text x="373.9" y="28.2">+3.3V</text>
<text x="116.4" y="40.6">+3.3V</text>
<text x="238.1" y="40.6">+3.3V</text>
<text x="331.6" y="37">+3.3V</text>
<text x="223" y="68.1">GND</text>
<text x="272.3" y="82.2">GND GND</text>
<text x="320" y="82.2">GND GND</text>
<text x="99.5" y="89.3">GND</text>
<text x="55.4" y="92.8">GND</text>
<text x="372.9" y="92.8">GND</text>
<text x="221.2" y="103.4">GND</text>
<text x="12.3" y="119.9">+3.3V</text>
<text x="98.8" y="119.9">+3.3V</text>
<text x="273.4" y="123.5">+3.3V</text>
<text x="178.2" y="128.8">+3.3V</text>
<text x="69.5" y="143.9">GND</text>
<text x="177.1" y="156.3">GND</text>
<text x="207.1" y="156.3">GND</text>
<text x="251.2" y="161.6">GND</text>
<text x="261.8" y="168.6">GND</text>
<text x="323.5" y="170.4">GND</text>
<text x="392.3" y="168.6">GND</text>
<text x="354.5" y="195.8">+3.3V</text>
<text x="291" y="199.3">+3.3V</text>
<text x="70.6" y="206.4">+3.3V</text>
<text x="218.7" y="206.4">+3.3V</text>
<text x="237.1" y="232.1">GND</text>
<text x="282.9" y="230.4">GND</text>
<text x="14.8" y="239.2">GND</text>
<text x="69.5" y="239.2">GND</text>
<text x="168.3" y="235.7">GND</text>
<text x="159.7" y="245.5">Vb</text>
<text x="28.2" y="255.8">+3.3V</text>
<text x="117.1" y="279.8">GND</text>
</g>
<g font-size="3.9" fill="#00f">
<text x="139.7" y="36">MOSI</text>
<text x="142.3" y="32.5">SCL</text>
<text x="210.4" y="32.5">SDA</text>
<text x="210.4" y="36">RX</text>
<text x="139.7" y="39.5">MISO</text>
<text x="210.4" y="39.5">TX</text>
<text x="141.9" y="43">SCK</text>
<text x="145.1" y="46.6">SS</text>
<text x="130.9" y="50.1">uSD_MOSI</text>
<text x="130.9" y="53.6">uSD_MISO</text>
<text x="210.4" y="53.6">RST</text>
<text x="210.4" y="50.1">UPDI</text>
<text x="111.7" y="58.9">SCL</text>
<text x="133.1" y="57.1">uSD_SCK</text>
<text x="210.4" y="57.1">uSD_en</text>
<text x="390.3" y="58.9">RST</text>
<text x="10.2" y="66">RTCINT</text>
<text x="16.4" y="62.4">SDA</text>
<text x="111.7" y="62.4">CLKOUT</text>
<text x="136.3" y="60.7">uSD_SS</text>
<text x="144.7" y="64.2">A0</text>
<text x="210.4" y="64.2">RTCINT</text>
<text x="210.4" y="60.7">LED</text>
<text x="144.7" y="67.7">A1</text>
<text x="144.7" y="71.3">A2</text>
<text x="210.4" y="67.7">A8</text>
<text x="210.4" y="71.3">RX2</text>
<text x="144.7" y="74.8">A3</text>
<text x="210.4" y="74.8">TX2</text>
<text x="144.7" y="78.3">A4</text>
<text x="144.7" y="81.8">A5</text>
<text x="144.7" y="85.4">A6</text>
<text x="210.4" y="85.4">A7</text>
<text x="238.7" y="134.8">LED</text>
<text x="328.5" y="136.5">uSD_MOSI</text>
<text x="333.9" y="133">uSD_SS</text>
<text x="133.3" y="138.3">UPDI</text>
<text x="178.7" y="141.8">RX</text>
<text x="330.7" y="143.6">uSD_SCK</text>
<text x="48.2" y="148.9">SCL</text>
<text x="91" y="145.3">RX2</text>
<text x="91.1" y="148.9">TX2</text>
<text x="137.2" y="145.3">TX</text>
<text x="232.2" y="147.1">uSD_en</text>
<text x="48.2" y="154.2">SDA</text>
<text x="63" y="152.4">RST</text>
<text x="328.5" y="150.6">uSD_MISO</text>
<text x="173.4" y="185.9">A8</text>
<text x="47.3" y="187.7">CLKOUT</text>
<text x="99.3" y="187.7">A7</text>
<text x="173.4" y="196.5">AltGND</text>
<text x="305.2" y="207.1">A0</text>
<text x="305.2" y="214.1">A2</text>
<text x="305.2" y="210.6">A1</text>
<text x="358.1" y="212.4">A6</text>
<text x="358.1" y="215.9">A7</text>
<text x="266.6" y="221.2">MOSI</text>
<text x="305.2" y="221.2">A4</text>
<text x="305.2" y="217.7">A3</text>
<text x="358.1" y="219.4">A8</text>
<text x="60.5" y="224.7">SCL</text>
<text x="224.4" y="224.7">SCL</text>
<text x="266.6" y="224.7">MISO</text>
<text x="305.2" y="224.7">A5</text>
<text x="60.5" y="228.2">SDA</text>
<text x="224.5" y="231.8">TX</text>
<text x="224.5" y="228.2">SDA</text>
<text x="266.7" y="228.2">SCK</text>
<text x="266.8" y="231.8">SS</text>
<text x="360.4" y="230">AltGND</text>
<text x="224.5" y="235.3">RX</text>
<text x="64" y="263.5">A5</text>
<text x="64" y="275.9">A6</text>
</g>
<g font-size="3.9" fill="#800">
<text x="250.5" y="261.1">TITLE:</text>
<text x="379.1" y="265.7">REV:</text>
<text x="287.4" y="275.3">Company:</text>
<text x="378.7" y="275.9">Sheet: 1/1</text>
<text x="287.4" y="282.9">Date:</text>
<text x="336.4" y="283">Drawn By: michael.blair.morrissey</text>
</g>
<g font-size="3.2" fill="#800">
<text x="41.6" y="6.9">1</text>
<text x="110.8" y="6.9">2</text>
<text x="179.9" y="6.9">3</text>
<text x="249.1" y="6.9">4</text>
<text x="318.2" y="6.9">5</text>
<text x="4.1" y="42">A</text>
<text x="405.9" y="42">A</text>
<text x="4.1" y="111.1">B</text>
<text x="405.9" y="111.1">B</text>
<text x="4.1" y="180.3">C</text>
<text x="405.9" y="180.3">C</text>
<text x="4.1" y="249.4">D</text>
<text x="405.9" y="249.4">D</text>
<text x="41.6" y="287.7">1</text>
<text x="110.8" y="287.7">2</text>
<text x="179.9" y="287.7">3</text>
<text x="249.1" y="287.7">4</text>
<text x="318.2" y="287.7">5</text>
</g>
<g font-size="3.2" fill="#000080">
<text x="177.8" y="22.7">U1</text>
<text x="177.8" y="25.9">ATMEGA4808-AU</text>
<text x="303" y="45.9">U6</text>
<text x="379.9" y="47.3">10k</text>
<text x="379.9" y="44.2">R6</text>
<text x="39.5" y="53.1">R4</text>
<text x="51.9" y="53.1">R3</text>
<text x="73.9" y="53">RV-3032-C7</text>
<text x="80.8" y="49.5">U2</text>
<text x="231.1" y="53">C3</text>
<text x="290.9" y="49.5">MCP1700T-3302E/TT</text>
<text x="39.5" y="56.1">10k</text>
<text x="51.9" y="56.1">10k</text>
<text x="231.1" y="56.1">0.1u</text>
<text x="256.5" y="64.9">HDR-F-2.54_1x2</text>
<text x="291" y="65.3">C1</text>
<text x="338.7" y="65.3">C2</text>
<text x="366.8" y="65.2">SW2</text>
<text x="267.6" y="68.4">H1</text>
<text x="291" y="68.5">1u</text>
<text x="338.7" y="68.5">1u</text>
<text x="366.8" y="68.3">CS1210F160</text>
<text x="63.5" y="77.7">C6</text>
<text x="114.7" y="75.5">0.1u</text>
<text x="114.7" y="72.4">C5</text>
<text x="63.5" y="80.8">0.1u</text>
<text x="229.3" y="88.3">C4</text>
<text x="229.3" y="91.4">0.1u</text>
<text x="369.5" y="119.7">CARD1</text>
<text x="109" y="125.2">J3</text>
<text x="216.4" y="125.9">LED0603-R</text>
<text x="216.4" y="122.9">LED1</text>
<text x="369.5" y="123">MEM2075-00-140-01-A</text>
<text x="102.3" y="127.7">HDR-M-2.54_1x6</text>
<text x="149.5" y="130.6">HDR-M-2.54_2x3</text>
<text x="158.8" y="127.1">J2</text>
<text x="294.6" y="129.5">U3</text>
<text x="282.2" y="133">MIC2005-0.5YM6-TR</text>
<text x="28.9" y="142.6">10k</text>
<text x="28.9" y="139.5">R2</text>
<text x="39.5" y="142.6">10k</text>
<text x="39.5" y="139.5">R1</text>
<text x="82.6" y="143.6">C8</text>
<text x="214.1" y="141.3">R5</text>
<text x="82.6" y="146.8">0.1u</text>
<text x="214.1" y="144.3">500R</text>
<text x="268.8" y="153.6">R11</text>
<text x="313.6" y="155.3">C9</text>
<text x="268.8" y="156.7">10k</text>
<text x="312.5" y="160.6">0.1u</text>
<text x="78.3" y="179">JP6</text>
<text x="133" y="177.2">JP4</text>
<text x="78.3" y="182.2">Solder Bridge</text>
<text x="133" y="180.4">Solder Bridge</text>
<text x="147.1" y="191">Solder Bridge</text>
<text x="147.1" y="187.8">JP2</text>
<text x="320.3" y="197.6">H4</text>
<text x="373.2" y="195.8">H5</text>
<text x="113.4" y="202.8">R13</text>
<text x="161.2" y="203.4">Solder Bridge</text>
<text x="161.2" y="200.2">JP5</text>
<text x="204.4" y="202.8">H2</text>
<text x="320.3" y="200.7">HDR-F-2.54_1x6</text>
<text x="373.2" y="199">HDR-F-2.54_1x5</text>
<text x="36.7" y="208.2">U4</text>
<text x="113.4" y="206">100R</text>
<text x="146.6" y="209.9">Q1</text>
<text x="193" y="208.8">HDR-F-2.54_1x6</text>
<text x="249.5" y="208.1">HDR-F-2.54_1x6</text>
<text x="252" y="204.6">H3</text>
<text x="28" y="211.8">MB85RC1MTPNF-G-JNE1</text>
<text x="143.4" y="215.3">SI2312BDS-T1-E3</text>
<text x="110.1" y="221.9">10k</text>
<text x="110.1" y="218.9">R8</text>
<text x="143.6" y="220.6">JP3 Solder Bridge</text>
<text x="77.6" y="227.2">0.1u</text>
<text x="77.6" y="224.1">C7</text>
<text x="43.8" y="255.6">R9</text>
<text x="134.7" y="257.6">Solder Bridge</text>
<text x="146.2" y="254.1">JP1</text>
<text x="43.8" y="258.9">4.7k</text>
<text x="126.7" y="261.8">CR1220SMT</text>
<text x="126.7" y="258.6">U5</text>
<text x="168.3" y="263">R7</text>
<text x="42.8" y="267.9">R10</text>
<text x="168.3" y="266">500R</text>
<text x="42.8" y="271.3">4.7k</text>
</g>
<g font-size="3.2" fill="#00f">
<text x="158.3" y="33.9">2</text>
<text x="158.3" y="30.3">1</text>
<text x="161.8" y="35.6">MOSI</text>
<text x="161.8" y="32.1">SCL</text>
<text x="191.2" y="32.1">SDA</text>
<text x="193.6" y="35.6">RX</text>
<text x="199.5" y="30.3">32</text>
<text x="199.5" y="33.9">31</text>
<text x="158.3" y="40.9">4</text>
<text x="158.3" y="37.4">3</text>
<text x="161.8" y="39.2">MISO</text>
<text x="193.9" y="39.2">TX</text>
<text x="199.5" y="37.4">30</text>
<text x="158.3" y="48">6</text>
<text x="158.3" y="44.4">5</text>
<text x="161.8" y="46.2">SS</text>
<text x="161.8" y="42.7">SCK</text>
<text x="199.5" y="48">27</text>
<text x="158.3" y="51.5">7</text>
<text x="161.8" y="53.3">MISO_alt</text>
<text x="161.8" y="49.7">MOSI_alt</text>
<text x="190" y="49.7">UPDI</text>
<text x="191.7" y="53.3">RST</text>
<text x="199.5" y="51.5">26</text>
<text x="292.2" y="53.3">3</text>
<text x="319.6" y="53.3">2</text>
<text x="158.3" y="58.6">9</text>
<text x="158.3" y="55">8</text>
<text x="161.8" y="56.8">SCK_alt</text>
<text x="183.9" y="56.8">D25/A11</text>
<text x="199.5" y="55">25</text>
<text x="199.5" y="58.6">24</text>
<text x="297.4" y="54.7">VIN</text>
<text x="307.5" y="54.7">VOUT</text>
<text x="156.3" y="65.6">11</text>
<text x="156.3" y="62.1">10</text>
<text x="161.8" y="63.9">D12/A0</text>
<text x="161.8" y="60.3">SS_alt</text>
<text x="183.9" y="60.3">D24/A10</text>
<text x="185.9" y="63.9">D23/A9</text>
<text x="199.5" y="62.1">23</text>
<text x="199.5" y="65.6">22</text>
<text x="156.3" y="69.1">12</text>
<text x="161.8" y="70.9">D14/A2</text>
<text x="161.8" y="67.4">D13/A1</text>
<text x="183.7" y="70.9">D21/RX2</text>
<text x="185.9" y="67.4">D22/A8</text>
<text x="199.5" y="69.1">21</text>
<text x="156.3" y="76.2">14</text>
<text x="156.3" y="72.7">13</text>
<text x="161.8" y="78">D16/A4</text>
<text x="161.8" y="74.4">D15/A3</text>
<text x="183.9" y="74.4">D20/TX2</text>
<text x="199.5" y="72.7">20</text>
<text x="364.9" y="72.7">1</text>
<text x="373.9" y="72.7">2</text>
<text x="156.3" y="83.3">16</text>
<text x="156.3" y="79.7">15</text>
<text x="161.8" y="81.5">D17/A5</text>
<text x="199.5" y="83.3">17</text>
<text x="364.9" y="79.7">3</text>
<text x="373.9" y="79.7">4</text>
<text x="161.8" y="85">D18/A6</text>
<text x="185.9" y="85">D19/A7</text>
<text x="355.9" y="127.4">1</text>
<text x="355.9" y="130.9">2</text>
<text x="359.4" y="129.1">DAT2</text>
<text x="278.3" y="137.9">1</text>
<text x="315.9" y="137.9">6</text>
<text x="355.9" y="134.4">3</text>
<text x="359.4" y="132.6">CD/DAT3</text>
<text x="359.4" y="136.2">CMD</text>
<text x="385.1" y="137.6">12</text>
<text x="385.1" y="134.1">13</text>
<text x="281.8" y="139.7">VIN</text>
<text x="303.1" y="143.2">CSLEW</text>
<text x="305.5" y="139.7">VOUT</text>
<text x="315.9" y="141.5">5</text>
<text x="355.9" y="141.5">5</text>
<text x="359.4" y="143.2">CLK</text>
<text x="385.1" y="141.1">11</text>
<text x="278.3" y="145">3</text>
<text x="281.8" y="146.8">ENABLE</text>
<text x="301.8" y="146.8">FAULT#</text>
<text x="315.9" y="145">4</text>
<text x="355.9" y="148.5">7</text>
<text x="376.5" y="148.5">CD_SW</text>
<text x="385.1" y="144.6">10</text>
<text x="390" y="146.8">9</text>
<text x="355.9" y="152">8</text>
<text x="359.4" y="150.3">DAT0</text>
<text x="359.4" y="153.8">DAT1</text>
<text x="381.4" y="151.7">(NO)</text>
<text x="140.8" y="200" transform="rotate(-90 140.8 200)">3</text>
<text x="126.7" y="208.5">1</text>
<text x="131.2" y="209.9">G</text>
<text x="142.2" y="204.9" transform="rotate(-90 142.2 204.9)">D</text>
<text x="26" y="215.5">1</text>
<text x="142.2" y="215.2" transform="rotate(-90 142.2 215.2)">S</text>
<text x="26" y="219.1">2</text>
<text x="29.5" y="217.3">NC</text>
<text x="29.5" y="220.8">A1</text>
<text x="43" y="220.8">WP</text>
<text x="49.6" y="219.1">7</text>
<text x="140.8" y="219.7" transform="rotate(-90 140.8 219.7)">2</text>
<text x="26" y="222.6">3</text>
<text x="29.5" y="224.4">A2</text>
<text x="41.3" y="227.9">SDA</text>
<text x="41.9" y="224.4">SCL</text>
<text x="49.6" y="226.1">5</text>
<text x="49.6" y="222.6">6</text>
</g>
<g font-size="3.2">
<text x="199.5" y="40.9">29</text>
<text x="190.7" y="42.7">GND</text>
<text x="262.6" y="54.7">Vbat</text>
<text x="262.6" y="58.2">GND</text>
<text x="309.2" y="61.7">GND</text>
<text x="319.6" y="60.3">1</text>
<text x="190.7" y="78">GND</text>
<text x="199.5" y="76.2">19</text>
<text x="111.1" y="134.1">GND</text>
<text x="111.1" y="137.6">CTS</text>
<text x="155.2" y="137.6">1</text>
<text x="163.8" y="137.6">2</text>
<text x="111.1" y="141.1">Vcc</text>
<text x="155.2" y="141.1">3</text>
<text x="163.8" y="141.1">4</text>
<text x="278.3" y="141.5">2</text>
<text x="281.8" y="143.2">GND</text>
<text x="111.1" y="144.6">TX</text>
<text x="111.1" y="148.2">Rx</text>
<text x="155.2" y="144.6">5</text>
<text x="163.8" y="144.6">6</text>
<text x="355.9" y="145">6</text>
<text x="359.4" y="146.8">VSS</text>
<text x="111.1" y="151.7">RTS</text>
<text x="322.8" y="206.4">1</text>
<text x="322.8" y="209.9">2</text>
<text x="375.2" y="205">1</text>
<text x="375.2" y="208.5">2</text>
<text x="252" y="213.4">1</text>
<text x="322.8" y="213.4">3</text>
<text x="375.2" y="212">3</text>
<text x="375.2" y="215.5">4</text>
<text x="209.6" y="217">1</text>
<text x="209.6" y="220.5">2</text>
<text x="252" y="217">2</text>
<text x="252" y="220.5">3</text>
<text x="322.8" y="217">4</text>
<text x="322.8" y="220.5">5</text>
<text x="375.2" y="219.1">5</text>
<text x="26" y="226.1">4</text>
<text x="29.5" y="227.9">VSS</text>
<text x="209.6" y="224">3</text>
<text x="209.6" y="227.5">4</text>
<text x="252" y="224">4</text>
<text x="252" y="227.5">5</text>
<text x="322.8" y="224">6</text>
<text x="209.6" y="231.1">5</text>
<text x="252" y="231.1">6</text>
<text x="209.6" y="234.6">6</text>
</g>
<g font-size="3.2" fill="#f00">
<text x="191" y="46.2">VDD</text>
<text x="199.5" y="44.4">28</text>
<text x="188.8" y="81.5">AVDD</text>
<text x="199.5" y="79.7">18</text>
<text x="355.9" y="137.9">4</text>
<text x="359.4" y="139.7">VDD</text>
<text x="49.6" y="215.5">8</text>
<text x="41" y="217.3">VDD</text>
</g>
<g font-size="2.1" fill="#a54b4b">
<text x="63.1" y="56.5">1</text>
<text x="63.1" y="60">2</text>
<text x="72" y="58.2">Vbkup</text>
<text x="89.4" y="58.2">SCL</text>
<text x="101.2" y="60">7</text>
<text x="101.2" y="56.5">8</text>
<text x="63.1" y="63.5">3</text>
<text x="72" y="61.7">SDA</text>
<text x="72" y="65.2">INT</text>
<text x="84.9" y="61.7">CLKOUT</text>
<text x="88.8" y="65.2">VDD</text>
<text x="101.2" y="63.5">6</text>
<text x="63.1" y="67">4</text>
<text x="72" y="68.8">EVI</text>
<text x="89.2" y="68.8">VSS</text>
<text x="101.2" y="67">5</text>
</g>
</svg>
